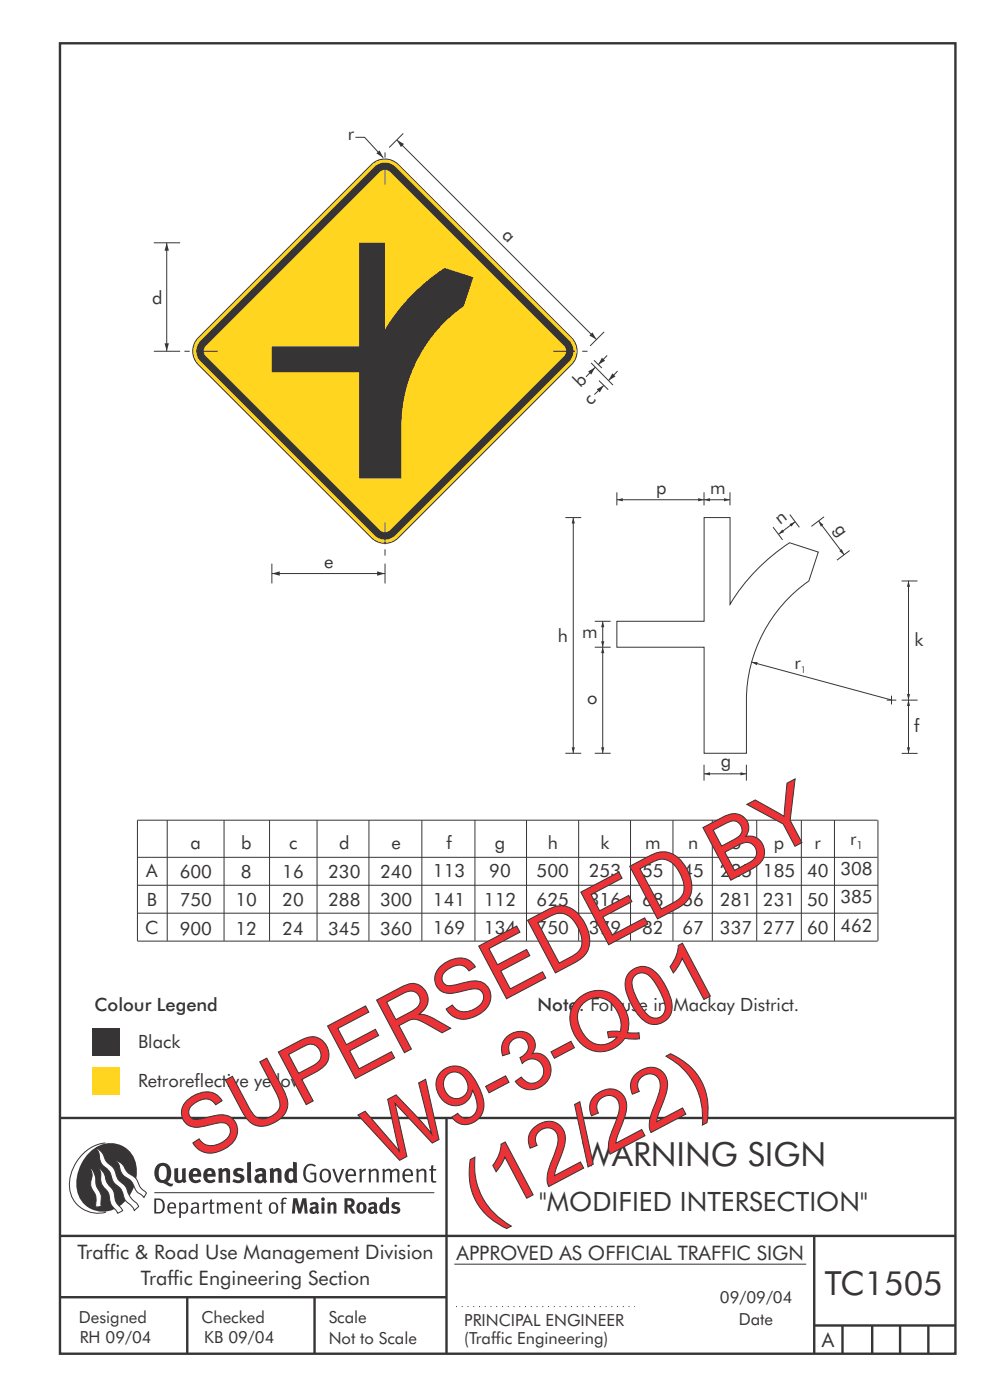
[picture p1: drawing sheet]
<svg xmlns="http://www.w3.org/2000/svg" width="210mm" height="297mm" viewBox="0 0 210 297" stroke-linecap="round" stroke-linejoin="round" font-family="sans-serif">
<g fill="none" stroke="#373435" stroke-width=".51">
<path d="M12.7 9.2h190v278h-190zM12.7 237.2h190M94.7 237.1v50.1M12.7 262.2h190.1M12.7 275.2h82M39.7 275.2v12M66.7 275.2v12M172.7 262.2v25M172.7 281.2h30M178.7 281.2v6M185 281.2v6M190.9 281.2v6"/>
<path d="M196.9 281.2v6"/>
</g>
<path d="M96.4 268.2h74.6" fill="none" stroke="#373435" stroke-width=".21"/>
<path d="M96.7 277.2h38" fill="none" stroke="#373435" stroke-width=".21" stroke-dasharray=".2 1" stroke-linecap="butt"/>
<path d="M19.5 226.3h5.9v5.9h-5.9z" fill-rule="evenodd" fill="#ffd520"/>
<g fill="#373435">
<path d="M19.5 218.2h5.9v5.8h-5.9z" fill-rule="evenodd"/>
<path d="M64.9 247.2a1.61 1.61 0 0 1 2.1 .1l-.2 .3a1.17 1.17 0 0 0-1.4-.2 1.17 1.17 0 0 0-.6 1.2 1.42 1.42 0 0 0 1.2 1.9l.7-.1v-1.2h-.8l-.1-.4h1.3v1.8a1.82 1.82 0 0 1-2.2-.1 1.82 1.82 0 0 1-.6-2l.2-.7z" fill-rule="evenodd"/>
<path d="M68.2 248.2a1.77 1.77 0 0 0 .4 2.6 1.39 1.39 0 0 0 1.4-.4 1.39 1.39 0 0 0 .2-1.6 1.19 1.19 0 0 0-2-.6zM68.5 248.4a.83 .83 0 0 1 1 .1 .83 .83 0 0 1 .2 1 .75 .75 0 0 1-.6 1 .75 .75 0 0 1-.8-.8v-.9z" fill-rule="evenodd"/>
<path d="M70.5 248l.4-.1 .8 2.5 .8-2.4h.5l-1.1 2.9h-.4z" fill-rule="evenodd"/>
<path d="M73.6 248.3a1.74 1.74 0 0 0 .5 2.5h.9l.5-.3-.2-.3a.89 .89 0 0 1-1.1 .3 .89 .89 0 0 1-.4-1h1.7a1.15 1.15 0 0 0-.4-1.4 1.15 1.15 0 0 0-1.5 .2zM74 248.5a.67 .67 0 0 1 .8-.1 .67 .67 0 0 1 .3 .8h-1.3z" fill-rule="evenodd"/>
<path d="M76.2 248l.4-.1 .1 .5 .5-.4 .5-.1-.2 .5a.61 .61 0 0 0-.8 .6v1.8h-.4z" fill-rule="evenodd"/>
<path d="M78.1 248l.5-.1 .1 .5a.89 .89 0 0 1 .9-.5 .89 .89 0 0 1 .7 .8v2.1h-.4v-2.1l-.1-.3-.3-.1-.8 .4v2.1h-.4z" fill-rule="evenodd"/>
<path d="M81.1 248l.4-.1 .1 .4a.83 .83 0 0 1 .8-.4 .83 .83 0 0 1 .7 .5 .86 .86 0 0 1 .9-.5 .86 .86 0 0 1 .7 .8v2.1h-.4l-.1-2.3a.5 .5 0 0 0-.8 0l-.2 .3v2h-.5v-2.2l-.4-.3-.7 .4v2.1h-.4z" fill-rule="evenodd"/>
<path d="M85.7 248.3a1.74 1.74 0 0 0 .5 2.5h.9l.5-.3-.2-.3a.89 .89 0 0 1-1.1 .3 .89 .89 0 0 1-.4-1h1.7a1.15 1.15 0 0 0-.5-1.4 1.15 1.15 0 0 0-1.4 .2zM86 248.5a.67 .67 0 0 1 .9-.1 .67 .67 0 0 1 .3 .8h-1.3z" fill-rule="evenodd"/>
<path d="M88.3 248l.4-.1 .1 .5a.89 .89 0 0 1 .9-.5 .89 .89 0 0 1 .7 .8v2.1h-.4v-2.1l-.1-.3-.3-.1-.8 .4v2.1h-.4z" fill-rule="evenodd"/>
<path d="M91.5 247.3l.4-.1v.8h.7l-.2 .3h-.5v2.1l.1 .1h.5l.1 .3a.71 .71 0 0 1-1.2-.5v-2h-.3v-.3h.3z" fill-rule="evenodd"/>
<path d="M37 247.9l.8-.2v2a.46 .46 0 0 0 .2 .7 .46 .46 0 0 0 .6-.3v-2.2l.8-.1v2.3l.2 .6-.6 .3-.2-.3a1.03 1.03 0 0 1-1.2 .3 1.03 1.03 0 0 1-.6-1.1z" fill-rule="evenodd"/>
<path d="M40.4 248.2a1.64 1.64 0 0 0 0 2.3 1.64 1.64 0 0 0 2.3 .1l-.4-.5a.78 .78 0 0 1-.9 .3 .78 .78 0 0 1-.5-.8h1.8a1.37 1.37 0 0 0-.6-1.6 1.37 1.37 0 0 0-1.7 .2zM41 248.5a.48 .48 0 0 1 .7-.1 .48 .48 0 0 1 .2 .6h-1z" fill-rule="evenodd"/>
<path d="M43.5 248.2a1.65 1.65 0 0 0-.2 2 1.65 1.65 0 0 0 1.9 .7l.5-.3-.3-.5a.78 .78 0 0 1-.9 .3 .78 .78 0 0 1-.5-.8h1.8a1.37 1.37 0 0 0-.6-1.6 1.37 1.37 0 0 0-1.7 .2zM44.1 248.5a.48 .48 0 0 1 .6-.1 .48 .48 0 0 1 .2 .6h-.9z" fill-rule="evenodd"/>
<path d="M46.3 248l.7-.3 .1 .4a.95 .95 0 0 1 1-.3 .95 .95 0 0 1 .7 .9v2.2h-.8v-2.3l-.3-.2-.5 .3v2.2h-.8z" fill-rule="evenodd"/>
<path d="M49.7 248.1a1.73 1.73 0 0 1 2-.1l-.2 .6-.6-.2a.42 .42 0 0 0-.6 .3l.2 .2a1.23 1.23 0 0 1 1.4 1 1.47 1.47 0 0 1-2.3 .9l-.3-.1 .3-.6 .7 .3a.47 .47 0 0 0 .7-.3 .87 .87 0 0 0-1-.5l-.4-.3-.1-.3z" fill-rule="evenodd"/>
<path d="M54.1 248.2l.3 .6 .3-.2a.62 .62 0 0 1 .9 0v.4a1.21 1.21 0 0 0-1.3 .3 1.21 1.21 0 0 0-.2 1.4 1.19 1.19 0 0 0 1.7 0l.5 .4 .4-.5-.3-.4v-1.3a.96 .96 0 0 0-1.3-1.1zM55 249.7l.6-.1v.6a.43 .43 0 0 1-.6 .2 .43 .43 0 0 1 0-.7z" fill-rule="evenodd"/>
<path d="M57.2 248l.7-.3 .1 .4a.95 .95 0 0 1 1-.3 .95 .95 0 0 1 .7 .9v2.2h-.8v-2.3l-.3-.2-.5 .3v2.2h-.8z" fill-rule="evenodd"/>
<path d="M62.2 246.5v1.5a1.29 1.29 0 0 0-1.4 .1 1.29 1.29 0 0 0-.5 1.3 1.24 1.24 0 0 0 .5 1.4 1.24 1.24 0 0 0 1.5-.1l.1 .2h.7l-.1-4.3zM61.5 248.5h.4l.3 .1v1.5l-.3 .2a.48 .48 0 0 1-.6-.4 1.52 1.52 0 0 1 .2-1.4z" fill-rule="evenodd"/>
<path d="M52.4 246.6l.8-.1 .2 4.4h-.8l-.1-.1z" fill-rule="evenodd"/>
</g>
<path d="M22.4 242.5a9 9 0 0 0-7.4 10.8 6.2 6.2 0 0 0 7.5 3.9M32.7 253h59.4" fill="none" stroke="#373435" stroke-width=".21"/>
<path d="M19.1 244.3a5.7 5.7 0 0 1 6.5-1.4 5.7 5.7 0 0 1 3.4 5.8 8.6 8.6 0 0 1-6.2 8.3 5.7 5.7 0 0 1-6.5-7.1 9.9 9.9 0 0 1 2.8-5.6z" fill-rule="evenodd" fill="#373435"/>
<path d="M24.4 246.2a3.1 3.1 0 0 1 2.3 2.1l.8 .8a3.2 3.2 0 0 1 2 2.3l.4 .7 1.2 1-.6 .9-.2-.3a3.5 3.5 0 0 1-1.9-2 3.8 3.8 0 0 0-2.1-2.2 3.5 3.5 0 0 1-1-2.3zM20.4 243.6a3.4 3.4 0 0 1 1.9 2.4l.7 .9a3.3 3.3 0 0 1 1.7 2.5 4.4 4.4 0 0 0 1.7 2l.3 .3a6.1 6.1 0 0 0 2.5 3.8l.2 .5-.9 .8a6.1 6.1 0 0 0-1.9-2.2l-.4-.7a3.6 3.6 0 0 0-1.9-2.8l-.6-1.1a3.6 3.6 0 0 0-1.9-2.8 3.7 3.7 0 0 1-.8-2.4zM21 247.8a3.4 3.4 0 0 1 1.5 2.7l.6 .9a3.8 3.8 0 0 1 1.4 3.2l.3 .7 1.2 1.5-1 .6-.5-.8a3.2 3.2 0 0 1-1.3-2.8 4.3 4.3 0 0 0-1.4-2.2 4.7 4.7 0 0 1-.5-2.9zM19.2 247.7a5.1 5.1 0 0 1 1.2 3.7l.3 .7a3.1 3.1 0 0 1 .7 3l.1 .8-1.1 .2-.1-.8a3.5 3.5 0 0 0-.9-3.2 3.6 3.6 0 0 1 .1-2.6z" fill-rule="evenodd" fill="#fefefe" stroke="#373435" stroke-width=".21"/>
<g fill="#373435">
<path d="M33.4 247.1a2.51 2.51 0 0 0 .4 3.7l.8 .2a2.78 2.78 0 0 0 2 .6l.2-.5h-.6l-.7-.4a2.56 2.56 0 0 0 0-3.8 1.83 1.83 0 0 0-2.1 .2zM34 247.5a.87 .87 0 0 1 1 0 .87 .87 0 0 1 .4 .9v.4a1.17 1.17 0 0 1-.9 1.5h-.3a2.38 2.38 0 0 1-.2-2.8z" fill-rule="evenodd"/>
<path d="M33.1 254.6v2.5a1.12 1.12 0 0 0 1.2-.3 1.12 1.12 0 0 0 .2-1.1l-.1-.6-.3-.4zM32.7 254.2l1.1 .1a1.67 1.67 0 0 1 1.2 1.6 1.67 1.67 0 0 1-1.3 1.5h-1zM36.1 255.5l-.2 .6h1.1a.55 .55 0 0 0-.3-.7 .55 .55 0 0 0-.6 .1zM35.8 255.4a.95 .95 0 0 1 1.2-.2 .95 .95 0 0 1 .4 1.1h-1.5a.72 .72 0 0 0 .4 .9 .72 .72 0 0 0 .9-.2l.1 .2a1.15 1.15 0 0 1-1.5 0 1.15 1.15 0 0 1-.2-1.4zM38.4 255.7v1.2a.7 .7 0 0 0 .9 .2 .7 .7 0 0 0 .2-1 .61 .61 0 0 0-.4-.7 .61 .61 0 0 0-.7 .3zM38 255.1h.3l.1 .3a.95 .95 0 0 1 1.2-.1 .95 .95 0 0 1 .3 1.2 .92 .92 0 0 1-.5 .9 .92 .92 0 0 1-1-.2v1.1l-.4 .1zM40.9 256.5a.5 .5 0 0 0 .2 .7 .5 .5 0 0 0 .7-.3v-.6zM40.5 255.4a1 1 0 0 1 1.7 .2v1.4l.2 .3-.2 .2-.3-.3a.78 .78 0 0 1-1.4-.1 .78 .78 0 0 1 .8-1.1h.5a.58 .58 0 0 0-.3-.7 .58 .58 0 0 0-.7 .3zM43 255.2l.3-.1 .1 .3 .3-.2 .5-.1-.2 .4a.52 .52 0 0 0-.6 .5v1.4h-.4zM44.6 254.5l.4-.1-.1 .7h.6l-.1 .3h-.5v1.5a.35 .35 0 0 0 .6 .3v.2a.57 .57 0 0 1-.6 .1 .57 .57 0 0 1-.3-.5v-1.6h-.3v-.3h.3zM45.9 255.1h.4l.1 .3 .2-.2a.64 .64 0 0 1 1 .2 .7 .7 0 0 1 .8-.3 .7 .7 0 0 1 .5 .6v1.7h-.4v-1.7l-.2-.3-.7 .3v1.7h-.3v-1.6a.38 .38 0 0 0-.3-.4 .38 .38 0 0 0-.5 .2l-.1 .1v1.7h-.4zM50.2 255.5l-.2 .6h1.1a.55 .55 0 0 0-.2-.7 .55 .55 0 0 0-.7 .1zM49.9 255.4a.95 .95 0 0 1 1.2-.2 .95 .95 0 0 1 .4 1.1h-1.5a.72 .72 0 0 0 .4 .9 .72 .72 0 0 0 .9-.2l.1 .2a1.15 1.15 0 0 1-1.5 0 1.15 1.15 0 0 1-.2-1.4zM52.1 255.2l.3-.1 .1 .3a.72 .72 0 0 1 .8-.4 .72 .72 0 0 1 .6 .7v1.7h-.4v-1.5a.45 .45 0 0 0-.3-.6 .45 .45 0 0 0-.5 .3l-.2 .1v1.7h-.3zM54.7 254.5l.4-.1v.7h.6l-.1 .3h-.5v1.5a.35 .35 0 0 0 .5 .3v.2a.57 .57 0 0 1-.6 .1 .57 .57 0 0 1-.3-.5v-1.6h-.3v-.3h.3zM57.6 255.5l-.2 .7a.65 .65 0 0 0 .3 .9 .65 .65 0 0 0 .8-.2l.1-.2a.93 .93 0 0 0-.7-1.3zM57.3 255.4a1.12 1.12 0 0 1 1.4 0 1.12 1.12 0 0 1 .2 1.4 1.01 1.01 0 0 1-1.2 .7 1.01 1.01 0 0 1-.7-1.2zM59.9 254.3l.5-.2 .5 .1-.2 .3-.3-.2-.3 .2v.6h.6l-.1 .3h-.5v2h-.4v-2h-.2v-.3h.2zM62.2 254.2l-.3 3.2h.7l.1-2.2 .6 2.2h.5l.7-2.2 .1 2.2h.7l-.3-3.2h-.9l-.5 2.1-.5-2.1zM65.7 255.3l.3 .5a.51 .51 0 0 1 .5-.3 .51 .51 0 0 1 .4 .4v.1a.88 .88 0 0 0-1.1 .3 .88 .88 0 0 0 .2 1.2 .9 .9 0 0 0 1.1-.2l.3 .3 .4-.4-.3-.3v-1.1a.87 .87 0 0 0-.4-.8 .87 .87 0 0 0-1 .1zM66.4 256.5l.5-.1v.5l-.1 .1-.3 .1-.2-.2zM68.2 255.1v2.3h.6v-2.4zM68.1 254.4a.4 .4 0 0 0 .8 0 .4 .4 0 0 0-.8 0zM69.4 255.2l.1 2.2h.6v-1.6a.33 .33 0 0 1 .4-.3 .33 .33 0 0 1 .2 .4v1.5h.7v-1.7a.75 .75 0 0 0-.6-.6 .75 .75 0 0 0-.8 .2v-.3zM73.1 254.2v3.2h.6v-1.3l.3 .2 .7 1.1h.7l-.9-1.4a.94 .94 0 0 0 .7-1 .94 .94 0 0 0-.9-.8zM73.7 254.7a.51 .51 0 0 1 .7 .2 .51 .51 0 0 1-.1 .7h-.6zM75.9 255.4a1.19 1.19 0 0 0-.1 1.7 1.19 1.19 0 0 0 1.7-.1 1.19 1.19 0 0 0 0-1.6 1.19 1.19 0 0 0-1.6 0zM76.5 255.5h.2a.99 .99 0 0 1 0 1.5 1.06 1.06 0 0 1-.2-1.5zM78.1 255.3l.3 .5a.51 .51 0 0 1 .5-.3 .51 .51 0 0 1 .4 .4v.1a.88 .88 0 0 0-1.1 .3 .88 .88 0 0 0 .2 1.2 .9 .9 0 0 0 1.1-.2l.3 .3 .4-.4-.2-.3v-1.1a.87 .87 0 0 0-.5-.8 .87 .87 0 0 0-1 .1zM78.9 256.5l.4-.1v.5l-.1 .1-.3 .1-.2-.2zM81.9 254v1.2a1.2 1.2 0 0 0-1.4 .5 1.2 1.2 0 0 0 .2 1.5l.5 .3 .8-.2v.1h.6l-.1-3.3zM81.4 255.6l.5 .1-.1 1.2a.46 .46 0 0 1-.5 0 .46 .46 0 0 1-.2-.6zM83.3 255.2a.79 .79 0 0 0-.2 1 .79 .79 0 0 0 1 .3 .33 .33 0 0 1 0 .5 .33 .33 0 0 1-.5 0l-.5-.2-.2 .4a1.15 1.15 0 0 0 1.2 .3 1.15 1.15 0 0 0 .8-1 1.49 1.49 0 0 0-1.2-.7 .4 .4 0 0 1 .3-.4 .4 .4 0 0 1 .4 .2h.2l.2-.4a1.47 1.47 0 0 0-1.5 0z" fill-rule="evenodd"/>
</g>
<path d="M42 71.7l36.8-36.8a4 4 0 0 1 5.7 0l36.7 36.8a4 4 0 0 1 0 5.6l-36.7 36.8a4 4 0 0 1-5.7 0l-36.8-36.8a4 4 0 0 1 0-5.6z" fill-rule="evenodd" fill="#ffd520" stroke="#373435" stroke-width=".21"/>
<path d="M79.4 35.4a3.1 3.1 0 0 1 4.5 0l36.8 36.9a3.1 3.1 0 0 1 0 4.4l-36.8 36.9a3.1 3.1 0 0 1-4.5 0l-36.8-36.9a3.1 3.1 0 0 1 0-4.4z" fill-rule="evenodd" fill="#373435"/>
<path d="M80.6 36.4a1.5 1.5 0 0 1 2.1 0l37 37a1.5 1.5 0 0 1 0 2.1l-37 37a1.5 1.5 0 0 1-2.1 0l-37-37a1.5 1.5 0 0 1 0-2.1z" fill-rule="evenodd" fill="#ffd520"/>
<path d="M75.4 29.1h1.9l4 4.4" fill="none" stroke="#373435" stroke-width=".21"/>
<path d="M79.8 32.5l.7-.6 .8 1.5z" fill="#373435"/>
<path d="M85.5 28.3l-2.9 3M125.4 77l4.6 4.7M126 76.4l1.7 1.7M128.2 70.4l-3 3M127 80.7l2 2M128.1 81.7l-2 2" fill="none" stroke="#373435" stroke-width=".21"/>
<path d="M126.6 82.6l1.5-.8-.9 1.4z" fill="#373435"/>
<path d="M128.8 75.4l-1.9 2" fill="none" stroke="#373435" stroke-width=".21"/>
<path d="M127.7 75.9l.7 .6-1.5 .9z" fill="#373435"/>
<path d="M131 78.7l-1.9 2" fill="none" stroke="#373435" stroke-width=".21"/>
<path d="M129.9 79.2l.7 .7-1.5 .8z" fill="#373435"/>
<path d="M126.2 77.9l-1.9 2" fill="none" stroke="#373435" stroke-width=".21"/>
<path d="M124.8 78.8l1.4-.9-.8 1.6z" fill="#373435"/>
<path d="M35.4 51.5v23M81.7 119.6v4.2" fill="none" stroke="#373435" stroke-width=".21"/>
<g fill="#373435">
<path d="M35.4 51.5l.4 1.7h-.9z"/>
<path d="M34.9 72.8h.9l-.4 1.7z"/>
</g>
<path d="M84.2 29.7l42.3 42.3" fill="none" stroke="#373435" stroke-width=".21"/>
<g fill="#373435">
<path d="M84.2 29.7l1.5 .8-.7 .7z"/>
<path d="M125.7 70.5l.8 1.5-1.5-.8z"/>
</g>
<path d="M81.7 32.3v1.1M81.7 35.1v4.1M32.6 51.5h5.6M32.6 74.5h5.6M39.1 74.5h1.1M41.6 74.5h4.6M117.4 74.5h4.5M123.5 74.5h1.1M81.7 110.9v4.6M81.7 116.5v1.4" fill="none" stroke="#373435" stroke-width=".21"/>
<path d="M76.2 51.5h5.5v18.4a40.7 40.7 0 0 1 12.6-13.1l6.1 2-2 6.2a31.1 31.1 0 0 0-13.3 25.2v11.3h-8.9v-22.5h-18.5v-5.5h18.5z" fill-rule="evenodd" fill="#373435"/>
<path d="M57.7 121.7h24" fill="none" stroke="#373435" stroke-width=".21"/>
<g fill="#373435">
<path d="M57.7 121.7l1.6-.5v.9z"/>
<path d="M80 121.2l1.6 .5-1.6 .4z"/>
</g>
<g fill="none" stroke="#373435" stroke-width=".21">
<path d="M57.7 119.6v4.2M119.9 109.8h3.4M121.6 109.8v50M149.3 104.4v2.8M154.8 104.4v2.8M191.2 123.2h3.4M119.9 159.8h3.4M188.1 148.5h2M189.1 147.6v1.8M191.3 148.5h3.3M191.3 159.8h3.3M149.3 162.2v3.4"/>
<path d="M158.3 162.2v3.4"/>
</g>
<g fill="#373435">
<path d="M121.3 158.5h.6l-.3 1.3z"/>
<path d="M121.6 109.8l.3 1.3h-.6z"/>
</g>
<path d="M159.4 140.5l29.7 8" fill="none" stroke="#373435" stroke-width=".21"/>
<path d="M159.4 140.5h1.3l-.2 .6z" fill="#373435"/>
<path d="M149.3 164.2h9" fill="none" stroke="#373435" stroke-width=".21"/>
<g fill="#373435">
<path d="M157.1 163.8l1.2 .4-1.2 .3z"/>
<path d="M149.3 164.2l1.3-.4v.7z"/>
</g>
<path d="M149.3 106h5.5" fill="none" stroke="#373435" stroke-width=".21"/>
<g fill="#373435">
<path d="M149.3 106l1.3-.3v.7z"/>
<path d="M153.6 105.7l1.2 .3-1.2 .4z"/>
</g>
<path d="M192.7 123.2v25.3" fill="none" stroke="#373435" stroke-width=".21"/>
<g fill="#373435">
<path d="M192.4 147.2h.7l-.4 1.3z"/>
<path d="M192.7 123.2l.4 1.3h-.7z"/>
</g>
<path d="M192.7 148.5v11.3" fill="none" stroke="#373435" stroke-width=".21"/>
<g fill="#373435">
<path d="M192.4 158.5h.7l-.4 1.3z"/>
<path d="M192.7 148.5l.4 1.3h-.7z"/>
</g>
<path d="M173.6 110.5l5.5 7.2M174.8 109.6l-2.7 2.1M180.2 116.8l-2.7 2" fill="none" stroke="#373435" stroke-width=".21"/>
<g fill="#373435">
<path d="M178 116.9l.6-.4 .5 1.2z"/>
<path d="M173.6 110.5l1.1 .8-.6 .4z"/>
</g>
<path d="M164 111.8l2 2.7M167.5 109.2l2.1 2.7M168.7 110.7l-3.6 2.7" fill="none" stroke="#373435" stroke-width=".21"/>
<g fill="#373435">
<path d="M165.9 112.3l.4 .6-1.2 .5z"/>
<path d="M167.5 111.2l1.2-.5-.8 1z"/>
</g>
<path d="M149.4 109.8h5.5v18.4a40.7 40.7 0 0 1 12.6-13.1l6.1 2-2 6.2a31.1 31.1 0 0 0-13.3 25.2v11.3h-8.9v-22.5h-18.6v-5.5h18.6zM127.8 137.3v22.5M126.2 159.8h3.3" fill="none" stroke="#373435" stroke-width=".21"/>
<g fill="#373435">
<path d="M127.5 158.5h.7l-.4 1.3z"/>
<path d="M127.8 137.3l.4 1.3h-.7z"/>
</g>
<path d="M126.2 137.3h3.3M127.8 131.8v5.5" fill="none" stroke="#373435" stroke-width=".21"/>
<g fill="#373435">
<path d="M127.5 136h.7l-.4 1.3z"/>
<path d="M127.8 131.8l.4 1.3h-.7z"/>
</g>
<path d="M130.8 106h18.5M126.2 131.8h3.3" fill="none" stroke="#373435" stroke-width=".21"/>
<g fill="#373435">
<path d="M130.8 106l1.3-.3v.7z"/>
<path d="M148.1 105.7l1.2 .3-1.2 .4z"/>
</g>
<g fill="none" stroke="#373435" stroke-width=".21">
<path d="M130.8 104.4v2.8M35.5 174v25.6M47.5 174v25.6M57.2 174v25.6M67.3 174v25.6M78.3 174v25.6M89.5 174v25.6M100.7 174v25.6M111.7 174v25.6M122.7 174v25.6M133.7 174v25.6M142.7 174v25.6"/>
<path d="M151.1 174v25.6M160.5 174v25.6M170 174v25.6M177 174v25.6M186.1 174h-156.9v25.6M186.2 174v25.6M29.2 199.7h157M29.2 193.7h157M29.2 181.9h156.9M29.3 187.8h156.9"/>
</g>
<g font-size="17.6" fill="#ed3237">
<text x="42.1" y="246.4" transform="rotate(-28 42.1 246.4)">SUPERSEDED BY</text>
<text x="81.6" y="247.8" transform="rotate(-28 81.6 247.8)">W9-3-Q01</text>
<text x="102.1" y="259.3" transform="rotate(-28 102.1 259.3)">(12/22)</text>
</g>
<g font-size="7.1" fill="#373435">
<text x="123.5" y="247.4">WARNING SIGN</text>
<text x="174.9" y="274.7">TC1505</text>
</g>
<text font-size="5.6" fill="#373435" x="114.4" y="257">&quot;MODIFIED INTERSECTION&quot;</text>
<g font-size="4.2" fill="#373435">
<text x="16.4" y="267">Traffic &amp; Road Use Management Division</text>
<text x="96.9" y="267.2">APPROVED AS OFFICIAL TRAFFIC SIGN</text>
<text x="29.9" y="272.6">Traffic Engineering Section</text>
<text x="174.3" y="285.8">A</text>
</g>
<g font-size="3.9" fill="#373435">
<text x="73.8" y="29.7">r</text>
<text x="106.3" y="50.1" transform="rotate(45 106.3 50.1)">a</text>
<text x="32.3" y="64.4">d</text>
<text x="123.1" y="82.4" transform="rotate(-45 123.1 82.4)">b</text>
<text x="125.4" y="86.1" transform="rotate(-50 125.4 86.1)">c</text>
<text x="139.2" y="104.8">p</text>
<text x="150.6" y="104.8">m</text>
<text x="165.5" y="111.4" transform="rotate(-38 165.5 111.4)">n</text>
<text x="176.9" y="112.2" transform="rotate(55 176.9 112.2)">g</text>
<text x="68.8" y="120.5">e</text>
<text x="118.3" y="136.3">h</text>
<text x="123.5" y="135.4">m</text>
<text x="194" y="137">k</text>
<text x="168.5" y="142">r</text>
<text x="124.6" y="149.4">o</text>
<text x="193.9" y="155.3">f</text>
<text x="152.9" y="162.6">g</text>
<text x="180.3" y="179.3">r</text>
<text x="40.4" y="180.1">a</text>
<text x="51.1" y="180.1">b</text>
<text x="61.3" y="180.1">c</text>
<text x="71.9" y="180.1">d</text>
<text x="83" y="180.1">e</text>
<text x="94.7" y="180">f</text>
<text x="105" y="180">g</text>
<text x="116.2" y="180">h</text>
<text x="127.4" y="180">k</text>
<text x="136.8" y="180">m</text>
<text x="146" y="180">n</text>
<text x="155" y="180">o</text>
<text x="164.2" y="180">p</text>
<text x="172.8" y="180">r</text>
<text x="178.3" y="185.6">308</text>
<text x="31" y="186.1">A</text>
<text x="38.1" y="186.2">600</text>
<text x="51.1" y="186.2">8</text>
<text x="59.9" y="186.2">16</text>
<text x="69.6" y="186.2">230</text>
<text x="80.6" y="186.2">240</text>
<text x="91.8" y="186.1">113</text>
<text x="103.8" y="186.1">90</text>
<text x="113.8" y="186.1">500</text>
<text x="124.9" y="186.1">253</text>
<text x="136.2" y="186.1">55</text>
<text x="144.8" y="186.1">45</text>
<text x="152.7" y="186.1">225</text>
<text x="161.8" y="186.1">185</text>
<text x="171.2" y="186.1">40</text>
<text x="178.3" y="191.6">385</text>
<text x="31.1" y="192.2">B</text>
<text x="38.1" y="192.2">750</text>
<text x="50" y="192.2">10</text>
<text x="59.9" y="192.2">20</text>
<text x="69.6" y="192.2">288</text>
<text x="80.6" y="192.2">300</text>
<text x="91.8" y="192.1">141</text>
<text x="102.7" y="192.1">112</text>
<text x="113.8" y="192.1">625</text>
<text x="124.9" y="192.1">316</text>
<text x="136.2" y="192.1">68</text>
<text x="144.8" y="192.1">56</text>
<text x="152.7" y="192.1">281</text>
<text x="161.8" y="192.1">231</text>
<text x="171.2" y="192.1">50</text>
<text x="178.3" y="197.7">462</text>
<text x="30.8" y="198.2">C</text>
<text x="38.1" y="198.3">900</text>
<text x="50" y="198.3">12</text>
<text x="59.9" y="198.3">24</text>
<text x="69.6" y="198.3">345</text>
<text x="80.6" y="198.3">360</text>
<text x="91.8" y="198.1">169</text>
<text x="102.7" y="198.2">134</text>
<text x="113.8" y="198.1">750</text>
<text x="124.9" y="198.1">379</text>
<text x="136.2" y="198.1">82</text>
<text x="144.8" y="198.1">67</text>
<text x="152.7" y="198.1">337</text>
<text x="161.8" y="198.1">277</text>
<text x="171.2" y="198.1">60</text>
<text x="20" y="214.6">Colour Legend</text>
<text x="114" y="214.6">Note: For use in Mackay District.</text>
<text x="29.3" y="222.3">Black</text>
<text x="29.3" y="230.5">Retroreflective yellow</text>
</g>
<g font-size="3.5" fill="#373435">
<text x="16.7" y="280.6">Designed</text>
<text x="42.7" y="280.6">Checked</text>
<text x="69.7" y="280.6">Scale</text>
<text x="98.5" y="281.4">PRINCIPAL ENGINEER</text>
<text x="152.7" y="276.4">09/09/04</text>
<text x="156.7" y="281.2">Date</text>
<text x="16.9" y="284.8">RH 09/04</text>
<text x="43.3" y="284.8">KB 09/04</text>
<text x="69.7" y="285.2">Not to Scale</text>
<text x="98.5" y="285.1">(Traffic Engineering)</text>
</g>
<text font-size="2.3" fill="#373435" x="181.7" y="180.2">1</text>
<text font-size="1.9" fill="#373435" x="169.9" y="142.7">1</text>
</svg>
